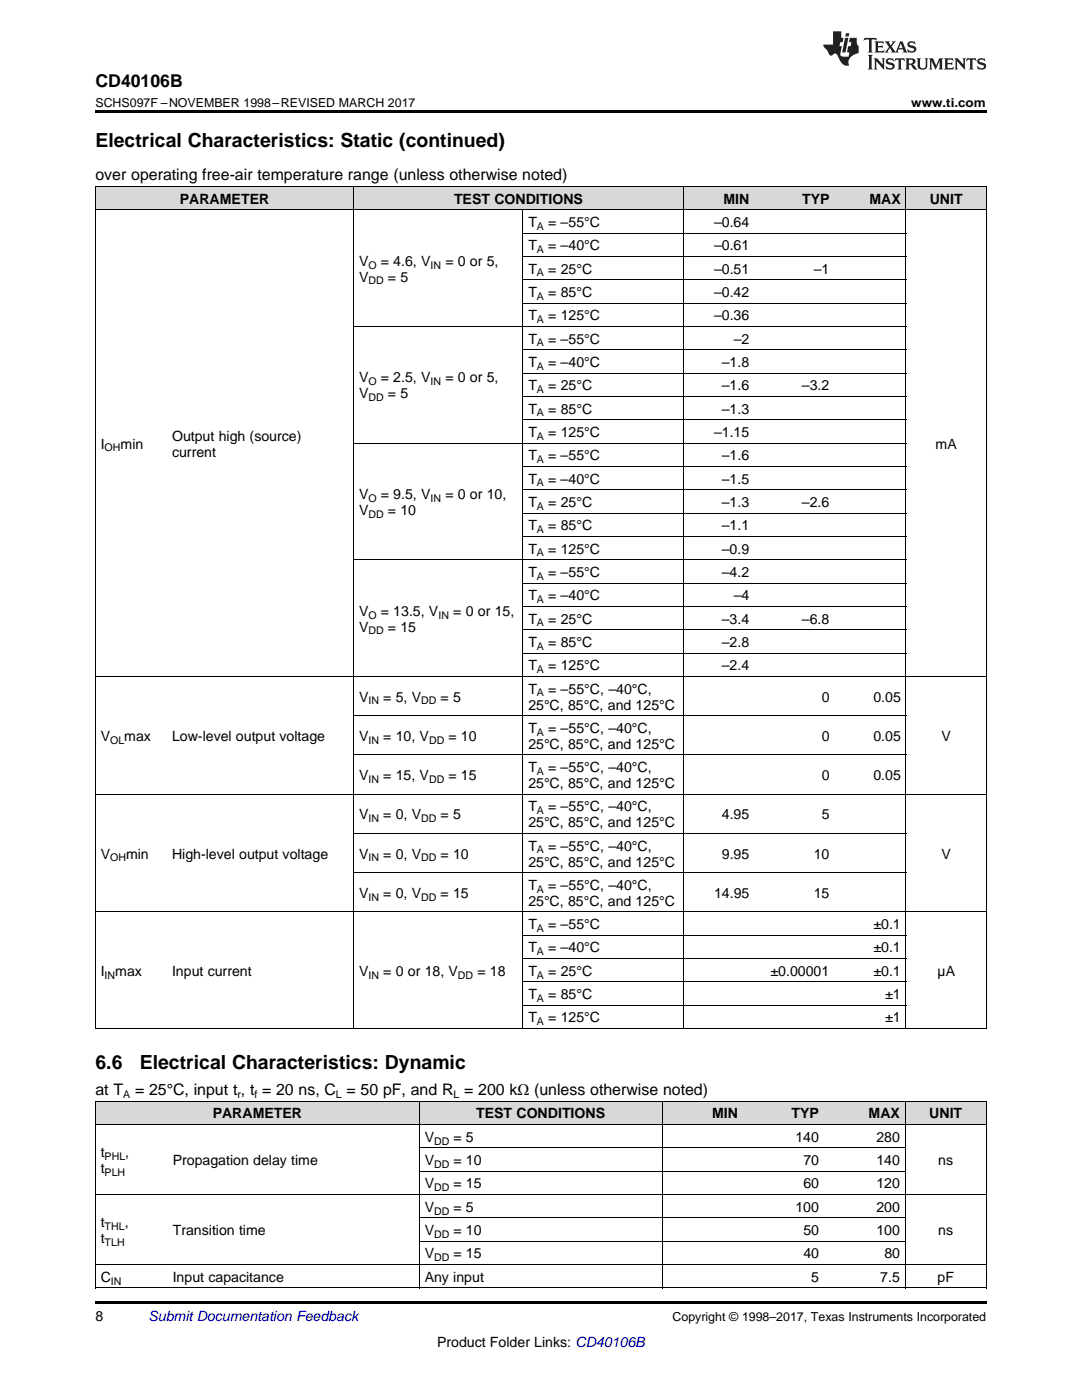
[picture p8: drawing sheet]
<svg xmlns="http://www.w3.org/2000/svg" width="216mm" height="279mm" viewBox="0 0 216 279" stroke-linecap="round" stroke-linejoin="round" font-family="sans-serif">
<g fill="#d8d8d8">
<path d="M19 219.8h14.4v4.7h-14.4z"/>
<path d="M33.4 219.8h50.3v4.7h-50.3z"/>
<path d="M83.7 219.8h48.5v4.7h-48.5z"/>
<path d="M132.2 219.8h16.1v4.7h-16.1z"/>
<path d="M148.3 219.8h16.2v4.7h-16.2z"/>
<path d="M164.5 219.8h16.2v4.7h-16.2z"/>
<path d="M180.7 219.8h16.1v4.7h-16.1z"/>
<path d="M19 37.3h14.3v4.6h-14.3z"/>
<path d="M33.3 37.3h37.3v4.6h-37.3z"/>
<path d="M70.6 37.3h33.8v4.6h-33.8z"/>
<path d="M104.4 37.3h32v4.6h-32z"/>
<path d="M136.4 37.3h14.2v4.6h-14.2z"/>
<path d="M150.6 37.3h16v4.6h-16z"/>
<path d="M166.6 37.3h14.2v4.6h-14.2z"/>
<path d="M180.8 37.3h16v4.6h-16z"/>
</g>
<path d="M19 22h177.8v.5h-177.8zM19 257l.2 .1zM83.6 257l.1 .1zM132.1 257l.1 .1zM180.6 257l.1 .1zM196.7 257l.1 .1zM19 259.7h177.8v.5h-177.8z" fill="#000"/>
<g fill="none" stroke="#000" stroke-width=".2">
<path d="M19 37.2h177.8v168.1M19.1 37.2v168.1M70.5 37.2v168.1M136.3 37.2v168.1M180.8 37.2v168.1M19 41.9h177.8M104.3 41.9v163.4M104.4 55.8h76.4M104.4 51.2h76.4M104.4 46.5h76.4M70.6 65.1h110.2M104.4 79.1h76.4"/>
<path d="M104.4 74.5h76.4M104.4 69.8h76.4M104.4 60.5h76.4M70.6 88.4h110.2M104.4 97.7h76.4M104.4 93.1h76.4M104.4 83.8h76.4M70.6 111.7h110.2M104.4 116.4h76.4M104.4 107.1h76.4M104.4 102.4h76.4M19 135h177.8"/>
<path d="M104.4 130.3h76.4M104.4 125.7h76.4M104.4 121h76.4M19 158.5h177.8M70.6 150.7h110.2M70.6 142.8h110.2M70.6 174.1h110.2M70.6 166.3h110.2M19 182h177.8M104.4 196h76.4M104.4 191.3h76.4M104.4 186.6h76.4"/>
<path d="M19 219.8h177.8M19 205.3h177.8M19.1 219.8v37.3M83.6 219.8v37.3M104.4 200.6h76.4M132.1 219.8v37.3M180.6 219.8v37.3M196.8 219.8v37.3M19 238.4h177.8M19 224.4h177.8M83.7 233.7h97M83.7 229.1h97"/>
<path d="M19 257h177.8M19 252.4h177.8M83.7 247.7h97M83.7 243h97"/>
</g>
<g fill="#231f20">
<path d="M172.5 7.6l-.1 .5 .4-.2h.6v.1v2.1l-.2 .4h.9l-.2-.4v-2.1l.1-.1h.5l.5 .2-.2-.5zM174.5 8.3l.2 .3v1.5l-.2 .4h1.8l.2-.6a1.04 1.04 0 0 1-1.3 .2v-.7h.6l.3 .2v-.6l-.3 .2h-.6v-.6l.8-.1 .4 .3-.2-.5zM176.5 8.3l.9 1.1-.9 1.1h.8l-.2-.2 .4-.7 .5 .7-.2 .2h1.5l-.2-.2 .2-.4h.9l.1 .4-.2 .2h1l-.3-.3-.7-1.9h-.5l-.9 2-.8-1 .9-1h-.8l.1 .3-.4 .5-.3-.6 .1-.2zM179.7 8.6l.4 1h-.7zM181.3 8.4a.63 .63 0 0 0-.2 .7 .63 .63 0 0 0 .6 .4l.6 .2 .1 .2a.75 .75 0 0 1-.7 .4 .75 .75 0 0 1-.6-.5l.1 .7 .1-.1a1.11 1.11 0 0 0 1.5-.6 1.13 1.13 0 0 0-1.2-.8l-.1-.4a1.04 1.04 0 0 1 1.2 .2l-.2-.5-.2 .1-.4-.2zM173.2 10.9l.2 .4v2.2l-.2 .4h1l-.3-.4v-2.2l.3-.4zM174.3 11.6l.3 .4v1.5l-.3 .4h.8l-.2-.4v-1.3l1.5 1.7v-1.9l.2-.4h-.7l.2 .4v.9l-1.1-1.3zM177 11.8a.62 .62 0 0 0-.2 .7 .62 .62 0 0 0 .6 .4l.6 .1 .1 .3a.76 .76 0 0 1-.7 .3 .76 .76 0 0 1-.7-.4l.2 .7 .1-.1a1.11 1.11 0 0 0 1.5-.6 1.13 1.13 0 0 0-1.2-.8l-.1-.4a1.04 1.04 0 0 1 1.2 .2l-.2-.6-.2 .1-.5-.1zM178.7 11.6l-.2 .6a.61 .61 0 0 1 .8-.3v1.6l-.2 .4h.9l-.2-.4v-1.6a.63 .63 0 0 1 .7 .3l-.1-.6zM180.6 11.6l.3 .4v1.5l-.3 .4h1l-.2-.2-.1-.8 .6 .2a.76 .76 0 0 0 1.2 .7l-1-1a.58 .58 0 0 0 .6-.5 .58 .58 0 0 0-.5-.6zM181.4 11.9h.1a.45 .45 0 0 1 .5 .1 .45 .45 0 0 1 .1 .5l-.8 .2zM182.9 11.6l.2 .2a2.17 2.17 0 0 0 .3 1.9 .99 .99 0 0 0 1.6-.6v-1.1l.2-.4h-.7l.2 .2a1.92 1.92 0 0 1-.2 1.8 .6 .6 0 0 1-.9-.5v-1.1l.2-.4zM185.4 11.6l.2 .4v1.5l-.2 .4h.7l-.2-.4v-1.4l.8 1.8 .8-1.8v1.4l-.2 .4h.9l-.2-.4v-1.5l.2-.4h-.8l-.6 1.5-.6-1.5zM188.4 11.6l.2 .4v1.5l-.2 .4h1.8l.1-.6a1.04 1.04 0 0 1-1.2 .1v-.6h.5l.4 .2v-.6l-.4 .2h-.5v-.7h.8l.3 .3-.1-.6zM190.5 11.6l.2 .4v1.5l-.2 .4h.7l-.2-.4v-1.3l1.5 1.7v-1.9l.2-.4h-.7l.2 .4v.9l-1.1-1.3zM192.9 11.6l-.1 .6a.61 .61 0 0 1 .7-.3l.1 1.6-.3 .4h1l-.3-.4 .1-1.6a.63 .63 0 0 1 .7 .3l-.1-.6zM195.2 11.8a.62 .62 0 0 0-.2 .7 .62 .62 0 0 0 .6 .4l.6 .1 .1 .3a.76 .76 0 0 1-.7 .3 .76 .76 0 0 1-.6-.4l.1 .7 .1-.1a1.11 1.11 0 0 0 1.6-.6 1.13 1.13 0 0 0-1.3-.8l-.1-.4a1.04 1.04 0 0 1 1.2 .2l-.1-.6-.2 .1-.5-.1z"/>
<path d="M166.2 6.3v2.6h-1.9v.4l.8 .9a.91 .91 0 0 0 1 .8 .56 .56 0 0 1 .5-.3 .56 .56 0 0 1 .5 .3l.4 .8a1.53 1.53 0 0 0 1.9 1.2 1.54 1.54 0 0 1 1-2.1l.9-.3v-1.4a1.52 1.52 0 0 1-.4-1.6h-1.3l-.2 .8h.5l-.2 .8h-.5l-.1 1v.2l.4 .1-.2 .8a1.93 1.93 0 0 1-1.6-.3l.3-1.8h-.5l.2-.8h.4l.2-.8h-.4v-1.3zM168.6 7.6l-.6 2.9h.7l.6-2.9zM168.8 6.6l-.1 .7h.6l.2-.7z"/>
</g>
<g font-size="3.9">
<text x="19" y="29.3">Electrical Characteristics: Static (continued)</text>
<text x="19" y="213.4">6.6</text>
<text x="27.9" y="213.4">Electrical Characteristics: Dynamic</text>
</g>
<text font-size="3.5" x="19" y="17.3">CD40106B</text>
<g font-size="3.2">
<text x="19" y="36">over operating free-air temperature range (unless otherwise noted)</text>
<text x="19" y="218.5">at T</text>
<text x="27" y="218.5">= 25°C, input t , t = 20 ns, C = 50 pF, and R = 200 kΩ (unless otherwise noted)</text>
</g>
<g font-size="2.8">
<text x="35.9" y="40.6">PARAMETER</text>
<text x="90.6" y="40.6">TEST CONDITIONS</text>
<text x="144.4" y="40.6">MIN</text>
<text x="160.1" y="40.6">TYP</text>
<text x="173.5" y="40.6">MAX</text>
<text x="185.5" y="40.6">UNIT</text>
<text x="105.4" y="45.3">T</text>
<text x="109.4" y="45.3">= –55°C</text>
<text x="142.5" y="45.3">–0.64</text>
<text x="71.6" y="53">V</text>
<text x="76" y="53">= 4.6, V</text>
<text x="88.9" y="53">= 0 or 5,</text>
<text x="105.4" y="50">T</text>
<text x="109.4" y="50">= –40°C</text>
<text x="142.5" y="50">–0.61</text>
<text x="71.6" y="56.2">V</text>
<text x="77.4" y="56.2">= 5</text>
<text x="105.4" y="54.6">T</text>
<text x="105.4" y="59.3">T</text>
<text x="109.4" y="54.6">= 25°C</text>
<text x="109.4" y="59.3">= 85°C</text>
<text x="142.5" y="54.6">–0.51</text>
<text x="142.5" y="59.3">–0.42</text>
<text x="162.4" y="54.6">–1</text>
<text x="105.4" y="63.9">T</text>
<text x="109.4" y="63.9">= 125°C</text>
<text x="142.5" y="63.9">–0.36</text>
<text x="105.4" y="68.6">T</text>
<text x="109.4" y="68.6">= –55°C</text>
<text x="146.4" y="68.6">–2</text>
<text x="71.6" y="76.3">V</text>
<text x="76" y="76.3">= 2.5, V</text>
<text x="88.9" y="76.3">= 0 or 5,</text>
<text x="105.4" y="73.2">T</text>
<text x="105.4" y="77.9">T</text>
<text x="109.4" y="73.2">= –40°C</text>
<text x="109.4" y="77.9">= 25°C</text>
<text x="144" y="73.2">–1.8</text>
<text x="144" y="77.9">–1.6</text>
<text x="160" y="77.9">–3.2</text>
<text x="71.6" y="79.5">V</text>
<text x="77.4" y="79.5">= 5</text>
<text x="105.4" y="82.5">T</text>
<text x="109.4" y="82.5">= 85°C</text>
<text x="144" y="82.5">–1.3</text>
<text x="20.1" y="89.5">I</text>
<text x="24.1" y="89.5">min</text>
<text x="34.3" y="87.9">Output high (source)</text>
<text x="105.4" y="87.2">T</text>
<text x="109.4" y="87.2">= 125°C</text>
<text x="142.5" y="87.2">–1.15</text>
<text x="186.7" y="89.5">mA</text>
<text x="34.3" y="91.1">current</text>
<text x="105.4" y="91.9">T</text>
<text x="109.4" y="91.9">= –55°C</text>
<text x="144" y="91.9">–1.6</text>
<text x="71.6" y="99.6">V</text>
<text x="76" y="99.6">= 9.5, V</text>
<text x="88.9" y="99.6">= 0 or 10,</text>
<text x="105.4" y="96.5">T</text>
<text x="105.4" y="101.2">T</text>
<text x="109.4" y="96.5">= –40°C</text>
<text x="109.4" y="101.2">= 25°C</text>
<text x="144" y="96.5">–1.5</text>
<text x="144" y="101.2">–1.3</text>
<text x="160" y="101.2">–2.6</text>
<text x="71.6" y="102.8">V</text>
<text x="77.4" y="102.8">= 10</text>
<text x="105.4" y="105.8">T</text>
<text x="109.4" y="105.8">= 85°C</text>
<text x="144" y="105.8">–1.1</text>
<text x="105.4" y="110.5">T</text>
<text x="109.4" y="110.5">= 125°C</text>
<text x="144" y="110.5">–0.9</text>
<text x="105.4" y="115.1">T</text>
<text x="105.4" y="119.8">T</text>
<text x="109.4" y="115.1">= –55°C</text>
<text x="109.4" y="119.8">= –40°C</text>
<text x="144" y="115.1">–4.2</text>
<text x="146.4" y="119.8">–4</text>
<text x="71.6" y="122.9">V</text>
<text x="76" y="122.9">= 13.5, V</text>
<text x="90.5" y="122.9">= 0 or 15,</text>
<text x="105.4" y="124.5">T</text>
<text x="109.4" y="124.5">= 25°C</text>
<text x="144" y="124.5">–3.4</text>
<text x="160" y="124.5">–6.8</text>
<text x="71.6" y="126">V</text>
<text x="77.4" y="126">= 15</text>
<text x="105.4" y="129.1">T</text>
<text x="109.4" y="129.1">= 85°C</text>
<text x="144" y="129.1">–2.8</text>
<text x="105.4" y="133.8">T</text>
<text x="109.4" y="133.8">= 125°C</text>
<text x="144" y="133.8">–2.4</text>
<text x="71.6" y="140">V</text>
<text x="76.5" y="140">= 5, V</text>
<text x="87.9" y="140">= 5</text>
<text x="105.4" y="138.4">T</text>
<text x="105.4" y="141.6">25°C, 85°C, and 125°C</text>
<text x="109.4" y="138.4">= –55°C, –40°C,</text>
<text x="164" y="140">0</text>
<text x="174.3" y="140">0.05</text>
<text x="20.1" y="147.8">V</text>
<text x="24.8" y="147.8">max</text>
<text x="34.3" y="147.8">Low-level output voltage</text>
<text x="71.6" y="147.8">V</text>
<text x="76.5" y="147.8">= 10, V</text>
<text x="89.5" y="147.8">= 10</text>
<text x="105.4" y="146.3">T</text>
<text x="105.4" y="149.4">25°C, 85°C, and 125°C</text>
<text x="109.4" y="146.3">= –55°C, –40°C,</text>
<text x="164" y="147.8">0</text>
<text x="174.3" y="147.8">0.05</text>
<text x="187.9" y="147.8">V</text>
<text x="71.6" y="155.7">V</text>
<text x="76.5" y="155.7">= 15, V</text>
<text x="89.5" y="155.7">= 15</text>
<text x="105.4" y="154.1">T</text>
<text x="109.4" y="154.1">= –55°C, –40°C,</text>
<text x="164" y="155.7">0</text>
<text x="174.3" y="155.7">0.05</text>
<text x="105.4" y="157.3">25°C, 85°C, and 125°C</text>
<text x="105.4" y="161.9">T</text>
<text x="109.4" y="161.9">= –55°C, –40°C,</text>
<text x="71.6" y="163.5">V</text>
<text x="76.5" y="163.5">= 0, V</text>
<text x="87.9" y="163.5">= 5</text>
<text x="105.4" y="165.1">25°C, 85°C, and 125°C</text>
<text x="144" y="163.5">4.95</text>
<text x="164" y="163.5">5</text>
<text x="20.1" y="171.3">V</text>
<text x="25.1" y="171.3">min</text>
<text x="34.3" y="171.3">High-level output voltage</text>
<text x="71.6" y="171.3">V</text>
<text x="76.5" y="171.3">= 0, V</text>
<text x="87.9" y="171.3">= 10</text>
<text x="105.4" y="169.8">T</text>
<text x="105.4" y="172.9">25°C, 85°C, and 125°C</text>
<text x="109.4" y="169.8">= –55°C, –40°C,</text>
<text x="144" y="171.3">9.95</text>
<text x="162.4" y="171.3">10</text>
<text x="187.9" y="171.3">V</text>
<text x="71.6" y="179.2">V</text>
<text x="76.5" y="179.2">= 0, V</text>
<text x="87.9" y="179.2">= 15</text>
<text x="105.4" y="177.6">T</text>
<text x="109.4" y="177.6">= –55°C, –40°C,</text>
<text x="142.5" y="179.2">14.95</text>
<text x="162.4" y="179.2">15</text>
<text x="105.4" y="180.8">25°C, 85°C, and 125°C</text>
<text x="105.4" y="185.4">T</text>
<text x="109.4" y="185.4">= –55°C</text>
<text x="174.3" y="185.4">±0.1</text>
<text x="105.4" y="190.1">T</text>
<text x="109.4" y="190.1">= –40°C</text>
<text x="174.3" y="190.1">±0.1</text>
<text x="20.1" y="194.7">I</text>
<text x="23" y="194.7">max</text>
<text x="34.3" y="194.7">Input current</text>
<text x="71.6" y="194.7">V</text>
<text x="76.5" y="194.7">= 0 or 18, V</text>
<text x="95.2" y="194.7">= 18</text>
<text x="105.4" y="194.7">T</text>
<text x="109.4" y="194.7">= 25°C</text>
<text x="153.8" y="194.7">±0.00001</text>
<text x="174.3" y="194.7">±0.1</text>
<text x="187.1" y="194.7">µA</text>
<text x="105.4" y="199.4">T</text>
<text x="109.4" y="199.4">= 85°C</text>
<text x="176.6" y="199.4">±1</text>
<text x="105.4" y="204">T</text>
<text x="109.4" y="204">= 125°C</text>
<text x="176.6" y="204">±1</text>
<text x="42.4" y="223.2">PARAMETER</text>
<text x="84.7" y="227.9">V</text>
<text x="90.5" y="227.9">= 5</text>
<text x="95" y="223.2">TEST CONDITIONS</text>
<text x="142.1" y="223.2">MIN</text>
<text x="157.9" y="223.2">TYP</text>
<text x="158.7" y="227.9">140</text>
<text x="173.3" y="223.2">MAX</text>
<text x="174.9" y="227.9">280</text>
<text x="185.4" y="223.2">UNIT</text>
<text x="20.1" y="230.9">t</text>
<text x="25" y="230.9">,</text>
<text x="34.5" y="232.5">Propagation delay time</text>
<text x="84.7" y="232.5">V</text>
<text x="90.5" y="232.5">= 10</text>
<text x="160.3" y="232.5">70</text>
<text x="174.9" y="232.5">140</text>
<text x="187.2" y="232.5">ns</text>
<text x="20.1" y="234.1">t</text>
<text x="84.7" y="237.2">V</text>
<text x="90.5" y="237.2">= 15</text>
<text x="160.3" y="237.2">60</text>
<text x="174.9" y="237.2">120</text>
<text x="20.1" y="244.9">t</text>
<text x="24.9" y="244.9">,</text>
<text x="84.7" y="241.8">V</text>
<text x="90.5" y="241.8">= 5</text>
<text x="158.7" y="241.8">100</text>
<text x="174.9" y="241.8">200</text>
<text x="20.1" y="248.1">t</text>
<text x="34.5" y="246.5">Transition time</text>
<text x="84.7" y="246.5">V</text>
<text x="84.7" y="251.1">V</text>
<text x="90.5" y="246.5">= 10</text>
<text x="90.5" y="251.1">= 15</text>
<text x="160.3" y="246.5">50</text>
<text x="160.3" y="251.1">40</text>
<text x="174.9" y="246.5">100</text>
<text x="176.5" y="251.1">80</text>
<text x="187.2" y="246.5">ns</text>
<text x="20.1" y="255.8">C</text>
<text x="34.5" y="255.8">Input capacitance</text>
<text x="84.7" y="255.8">Any input</text>
<text x="161.9" y="255.8">5</text>
<text x="175.6" y="255.8">7.5</text>
<text x="187.1" y="255.8">pF</text>
<text x="19" y="263.6">8</text>
<text x="87.2" y="268.9">Product Folder Links: CD40106B</text>
</g>
<text font-size="2.8" fill="#0000c8" x="29.6" y="263.6">Submit Documentation Feedback</text>
<g font-size="2.5">
<text x="19" y="21.4">SCHS097F –NOVEMBER 1998–REVISED MARCH 2017</text>
<text x="181.8" y="21.4">www.ti.com</text>
<text x="134.2" y="263.6">Copyright © 1998–2017, Texas Instruments Incorporated</text>
</g>
<g font-size="2.1">
<text x="107.1" y="45.9">A</text>
<text x="73.5" y="53.6">O</text>
<text x="85.9" y="53.6">IN</text>
<text x="107.1" y="50.5">A</text>
<text x="73.5" y="56.8">DD</text>
<text x="107.1" y="55.2">A</text>
<text x="107.1" y="59.8">A</text>
<text x="107.1" y="64.5">A</text>
<text x="107.1" y="69.1">A</text>
<text x="73.5" y="76.9">O</text>
<text x="85.9" y="76.9">IN</text>
<text x="107.1" y="73.8">A</text>
<text x="73.5" y="80">DD</text>
<text x="107.1" y="78.5">A</text>
<text x="107.1" y="83.1">A</text>
<text x="107.1" y="87.8">A</text>
<text x="20.9" y="90.1">OH</text>
<text x="107.1" y="92.4">A</text>
<text x="73.5" y="100.2">O</text>
<text x="85.9" y="100.2">IN</text>
<text x="107.1" y="97.1">A</text>
<text x="107.1" y="101.7">A</text>
<text x="73.5" y="103.3">DD</text>
<text x="107.1" y="106.4">A</text>
<text x="107.1" y="111.1">A</text>
<text x="107.1" y="115.7">A</text>
<text x="73.5" y="123.4">O</text>
<text x="87.5" y="123.4">IN</text>
<text x="107.1" y="120.4">A</text>
<text x="107.1" y="125">A</text>
<text x="73.5" y="126.6">DD</text>
<text x="107.1" y="129.7">A</text>
<text x="107.1" y="134.3">A</text>
<text x="73.5" y="140.6">IN</text>
<text x="84" y="140.6">DD</text>
<text x="107.1" y="139">A</text>
<text x="22" y="148.4">OL</text>
<text x="73.5" y="148.4">IN</text>
<text x="85.6" y="148.4">DD</text>
<text x="107.1" y="146.8">A</text>
<text x="107.1" y="154.7">A</text>
<text x="73.5" y="156.2">IN</text>
<text x="85.6" y="156.2">DD</text>
<text x="73.5" y="164.1">IN</text>
<text x="84" y="164.1">DD</text>
<text x="107.1" y="162.5">A</text>
<text x="22" y="171.9">OH</text>
<text x="73.5" y="171.9">IN</text>
<text x="84" y="171.9">DD</text>
<text x="107.1" y="170.3">A</text>
<text x="73.5" y="179.7">IN</text>
<text x="84" y="179.7">DD</text>
<text x="107.1" y="178.2">A</text>
<text x="107.1" y="186">A</text>
<text x="107.1" y="190.6">A</text>
<text x="20.9" y="195.3">IN</text>
<text x="73.5" y="195.3">IN</text>
<text x="91.4" y="195.3">DD</text>
<text x="107.1" y="195.3">A</text>
<text x="107.1" y="200">A</text>
<text x="107.1" y="204.6">A</text>
<text x="24.6" y="219.2">A</text>
<text x="47.4" y="219.2">r</text>
<text x="50.8" y="219.2">f</text>
<text x="67" y="219.2">L</text>
<text x="90.5" y="219.2">L</text>
<text x="20.9" y="231.5">PHL</text>
<text x="86.6" y="228.4">DD</text>
<text x="86.6" y="233.1">DD</text>
<text x="20.9" y="234.7">PLH</text>
<text x="86.6" y="237.7">DD</text>
<text x="20.9" y="245.5">THL</text>
<text x="86.6" y="242.4">DD</text>
<text x="20.9" y="248.6">TLH</text>
<text x="86.6" y="247.1">DD</text>
<text x="86.6" y="251.7">DD</text>
<text x="22.1" y="256.4">IN</text>
</g>
</svg>
